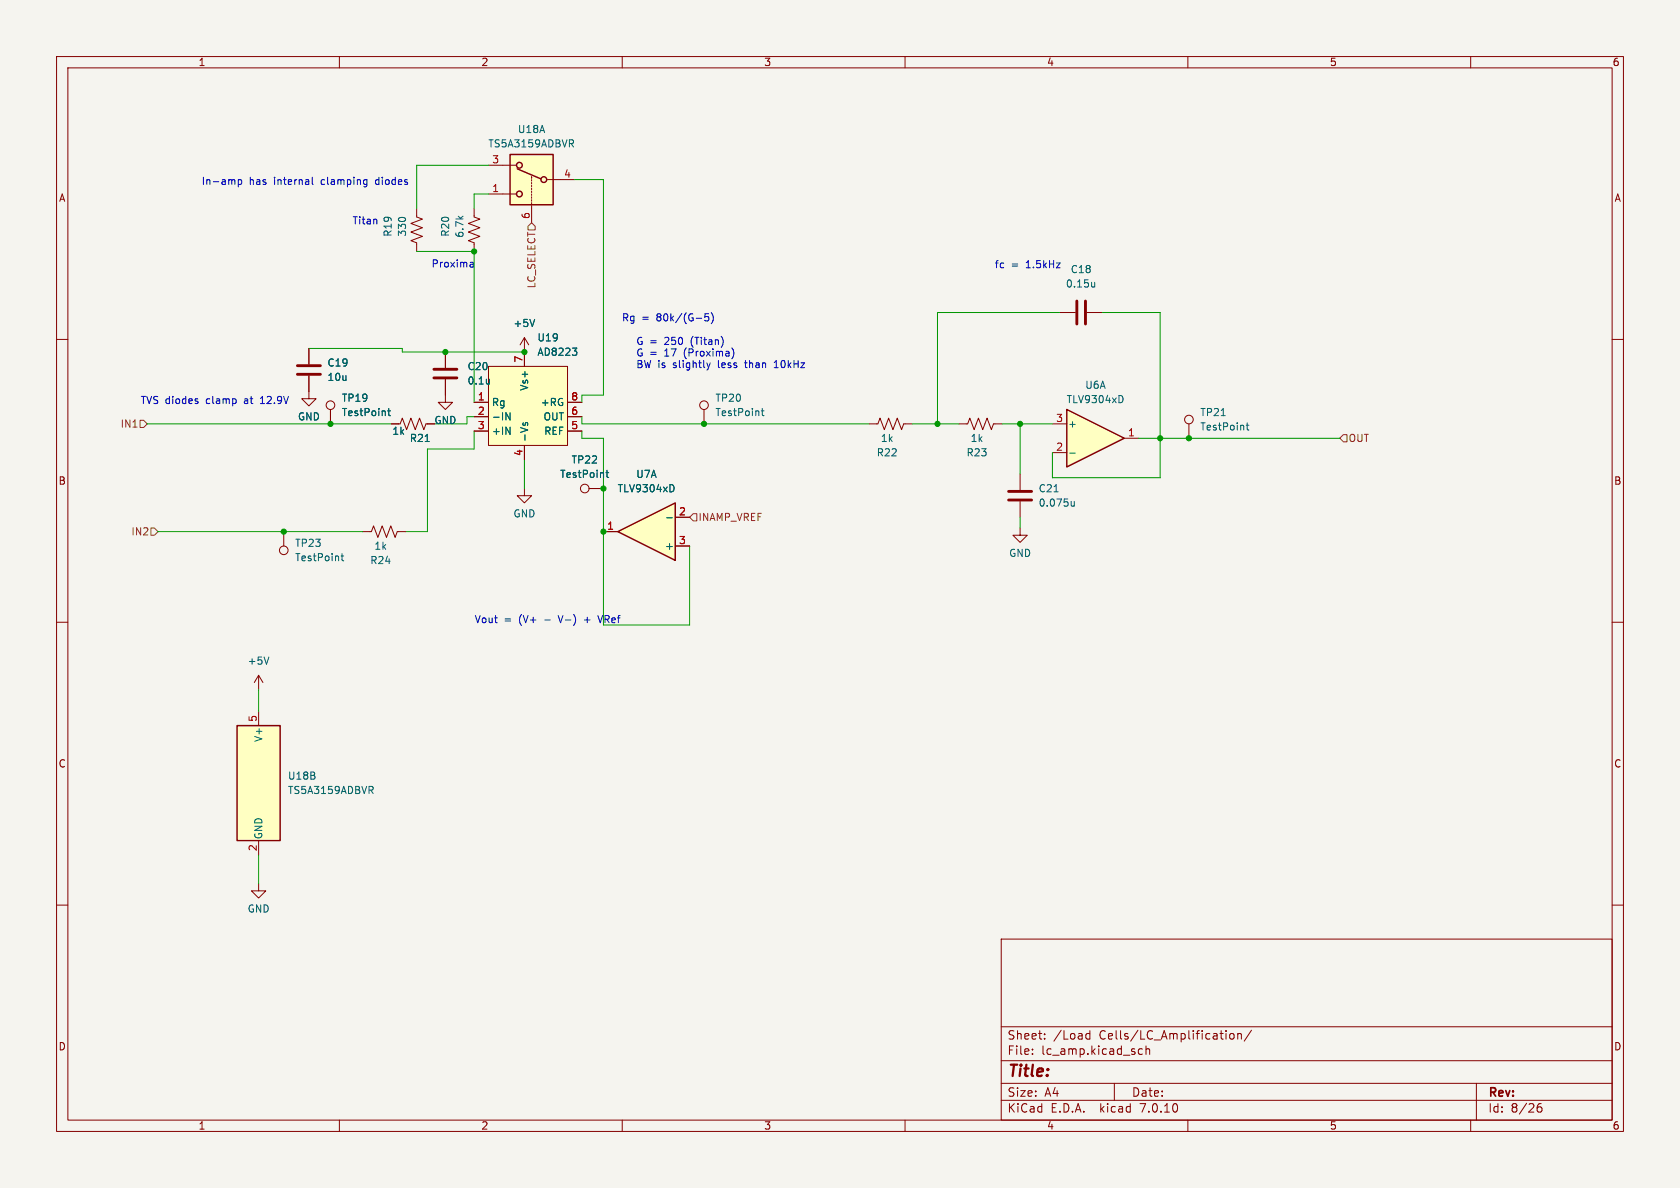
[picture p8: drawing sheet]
<svg xmlns="http://www.w3.org/2000/svg" width="297mm" height="210mm" viewBox="0 0 297 210" stroke-linecap="round" stroke-linejoin="round" font-family="sans-serif">
<path d="M0 0h297v210h-297z" fill="#f5f4ef" stroke="#f5f4ef" stroke-width=".18"/>
<g fill="none" stroke="#840000" stroke-width=".18">
<path d="M10 10h277v190h-277zM12 12h273v186h-273zM60 10v2M110 10v2M160 10v2M210 10v2M260 10v2M10 60h2M285 60h2M54.6 61.6v2.8M54.6 66.4v2.8M104.1 86.4h2.6"/>
<path d="M180.3 93.3v1.3h-1.2l1.2 1.3 1.3-1.3h-1.3M180.3 83.8v2.8M180.3 88.6v2.8M10 110h2M285 110h2M10 160h2M285 160h2M177 166h108v32h-108zM60 198v2M110 198v2M160 198v2M177 194.5h108"/>
<path d="M177 191.5h108M177 187.5h108M177 181.5h108M182.5 186.3v.1M182.5 185.5v.1M184.7 183.6v.1M184.7 182.8v.1M192 183.6l.2 .1 .5-.1M192.7 182.2v1.5M192.7 182.8l-.5-.1-.2 .1M197 191.5v3M201.2 186.1l.3 .3 .5-.1"/>
<path d="M202 185.5l-.5-.1-.3 .3M202.6 185.5l.2-.1 .4 .1v.9M202.6 184.9v1.5M210 198v2M216.7 182.2v.1M216.7 182.7v1M217.5 182.8l.2-.1 .4 .1 .1 .6-.2 .2-.3 .1-.2-.1zM218.8 182.8l.2-.1 .4 .1 .1 .9M218.8 182.7v1M221.2 182.1l-1.2 2M260 198v2M261 191.5v6.5"/>
<path d="M271.7 196l.3-.3h.5l.1 .3v.3l-.3 .3h-.3l-.3-.3M272.5 195.1a.6 .6 0 0 0-.8 .6"/>
<circle cx="103.4" cy="86.4" r=".76"/>
</g>
<path d="M52.6 64.6h4M52.6 66.2h4M178.3 86.9h4.1M178.3 88.4h4.1" fill="none" stroke="#840000" stroke-width=".51"/>
<path d="M107.1 83.6h.5M107.3 83.1v1.1l.3 .2M186.3 86.9h.8M189.9 88.6v.9M189.9 89.4l-.2 .1-.3-.1" fill="none" stroke="#006464" stroke-width=".18"/>
<path d="M188.6 72.4l10.2 5.1-10.2 5.1z" fill="#ffffc2"/>
<g fill="none" stroke="#840000" stroke-width=".25">
<path d="M90.2 27.3h7.6v8.9h-7.6zM91.4 29.8l4.2 1.8M188.6 72.4l10.2 5.1-10.2 5.1z"/>
<circle cx="91.8" cy="34.3" r=".51"/>
<circle cx="91.8" cy="29.2" r=".51"/>
<circle cx="96.1" cy="31.8" r=".51"/>
</g>
<g fill="none" stroke="#840000" stroke-width=".18">
<path d="M83.8 36.8v1.6l1 .3-2 .8 2 .8-2 .7 2 .8-2 .7 1 .4v1.6M86.4 34.3h4.8M86.4 29.2h4.8M94 31.2v.3M94 31.8v.2M94 32.3v.2M94 32.8v.2M94 33.3v.2M94 33.8v.2M94 34.3v.2M94 34.8v.3M94 35.3v.3"/>
<path d="M94 35.8v.3M94 36.3v3.1M96.8 31.8h4.8M78.7 69.9v1.2h1.3l-1.3 1.3-1.2-1.3h1.2M186.1 74.9h2.5M198.8 77.5h2.5M92.7 86.4v1.2h1.3l-1.3 1.3-1.3-1.3h1.3M186.1 80h2.5"/>
</g>
<path d="M101 25.4l.4 .6M101.1 24.7l.3 .3-.1 .3-.2 .1M198.3 70l.2 .5-.2 .6M189.1 80.1h1" fill="none" stroke="#006464" stroke-width=".18"/>
<path d="M90.2 27.3h7.6v8.9h-7.6z" fill="#ffffc2" stroke="#ffffc2" stroke-width=".18"/>
<path d="M109.2 94l10.2-5.1v10.2z" fill="#ffffc2"/>
<path d="M109.2 94l10.2-5.1v10.2zM41.9 128.3h7.6v20.3h-7.6z" fill="none" stroke="#840000" stroke-width=".25"/>
<g fill="none" stroke="#840000" stroke-width=".18">
<path d="M73.7 36.8v1.6l1 .3-2.1 .8 2.1 .8-2.1 .7 2.1 .8-2.1 .7 1.1 .4v1.6M92.7 59.7l-.8 1.3M92.7 59.7v5.1M92.7 59.7l.8 1.3M187.3 55.2h2.8M192.2 55.2h2.7M54.6 66.4v4.1h-1.3l1.3 1.3 1.3-1.3h-1.3M54.6 61.6v2.8M58.4 72.4v2.5M69.2 74.9h1.5l.4-1 .8 2 .7-2 .8 2 .8-2 .7 2 .4-1h1.5M78.7 62.2v2.8M78.7 67.1v2.8"/>
<path d="M83.8 71.1h2.6M83.8 73.7h2.6M83.8 76.2h2.6M86.4 64.8h13.9v13.9h-13.9zM92.7 78.7v2.6M100.3 71.1h2.6M100.3 73.7h2.6M100.3 76.2h2.6M124.5 72.4v2.5M153.7 74.9h1.5l.4-1 .7 2 .8-2 .8 2 .7-2 .8 2 .4-1h1.5M169.5 74.9h1.6l.3-1 .8 2 .8-2 .7 2 .8-2 .8 2 .3-1h1.6M210.2 74.9v2.6"/>
<path d="M50.2 94v2.5M64.1 94h1.6l.3-1 .8 2 .8-2 .7 2 .8-2 .7 2 .4-1h1.6M104.1 86.4h2.6M106.7 94h2.5M119.4 91.4h2.5M119.4 96.5h2.5M45.7 119.4v2.5M45.7 119.4l-.7 1.3M45.7 119.4l.8 1.3M45.7 125.7v2.6M45.7 156.2v1.3h1.3l-1.3 1.3-1.3-1.3h1.3M45.7 148.6v2.5"/>
<circle cx="58.4" cy="71.6" r=".76"/>
<circle cx="124.5" cy="71.6" r=".76"/>
<circle cx="210.2" cy="74.2" r=".76"/>
<circle cx="50.2" cy="97.3" r=".76"/>
</g>
<g fill="none" stroke="#006464" stroke-width=".18">
<path d="M94.5 56.5l-.4 1.2M193.5 49.9v.8M193.5 50.6l-.3 .1M68.5 72.6h.5M68.7 72.2v1.1l.3 .2M75.2 78h.7M86.5 67v.9M86.5 67.8h.1M89.4 73l.8 1.2v-1.2M89.4 75.5l.8 1.3v-1.3M92.5 74.7l-.1 .3M92.9 75v-.3h.2l.2 .2v.2"/>
<path d="M101.2 61.5h.8l-.5 .5M101.8 62.1l.2 .2-.2 .4M134.6 72.6h.5M134.8 72.2v1.1l.3 .2M215.9 73.5h.7M220.3 75.2h.5M220.5 74.7v1.1l.3 .2M60.3 98.3h.5M60.5 97.9v1.1l.3 .1M107.1 83.6h.5M107.3 83.1v1.1l.3 .2M117.9 91.5h1"/>
<path d="M118.9 85.7l.3 .5-.3 .7M47.5 116.1l-.4 1.3M65.5 139.7l.5 .6M65.7 139l.3 .3-.1 .3-.2 .1"/>
</g>
<g fill="#ffffc2" stroke="#ffffc2" stroke-width=".18">
<path d="M86.4 64.8h13.9v13.9h-13.9z"/>
<path d="M41.9 128.3h7.6v20.3h-7.6z"/>
</g>
<path d="M190.4 53.2v4.1M191.9 53.2v4.1M76.7 65.3h4.1M76.7 66.8h4.1" fill="none" stroke="#840000" stroke-width=".51"/>
<path d="M94 39.4l.6 .6v.6h-1.3v-.6zM24.8 74.3h.6l.6 .6-.6 .7h-.6zM237.5 76.8h.6v1.3h-.6l-.6-.6zM26.7 93.3h.6l.6 .7-.6 .6h-.6zM122.6 90.8h.6v1.3h-.6l-.7-.7z" fill="none" stroke="#725600" stroke-width=".18"/>
<g fill="none" stroke="#0000c2" stroke-width=".18">
<path d="M42.1 31.8v1.2M42.1 31.8h.4l.2 .2-.1 .5h-.5M55.2 31.3v1.1l.2 .2M64.5 31.8h.4M64.9 32.5l-.4 .1M64.9 31.8v1l-.3 .2M83.3 46.4h.3l.1 .8M83.7 47.2h-.4M83.7 46.7h-.4M125.3 55.5h-.6l-.1 .6 .2-.1h.4l.1 .2v.4l-.2 .1-.5-.1M125.7 55.3a1.46 1.46 0 0 1 0 1.9M35 71v.3"/>
<path d="M46 71.3h.8M46.2 70.4h-.2M125 64.1l.3 .9M125.3 65l-.2 .4M125.6 64.1l-.3 .9M129.4 61.5a1.47 1.47 0 0 1 0 1.9M136.9 65h.7M137.1 63.9l-.2 .2M98.7 108.8l.4 1.3M103.3 109.6h1M105.7 108.8l.4 1.3"/>
</g>
<g fill="none" stroke="#009600" stroke-width=".18">
<path d="M86.4 34.3h-2.6v2.5M86.4 29.2h-12.7v7.6M101.6 31.8h5.1v38.1h-3.8v1.2M73.7 44.5h10.1v26.6M187.3 55.2h-21.6v19.7M194.9 55.2h10.2v29.3h-19v-4.5M26 74.9h43.2M54.6 61.6h16.5v.6h21.6M83.8 73.7h-1.3v1.2h-5.7M83.8 76.2v3.2h-8.2v14.6h-3.8M102.9 76.2v1.3h3.8v33h15.2v-14M102.9 73.7v1.2h50.8"/>
<path d="M161.3 74.9h8.2M177.2 74.9h8.9M180.3 74.9v8.9M201.3 77.5h35.6M27.9 94h36.2M92.7 81.3v5.1M180.3 91.4v1.9M45.7 121.9v3.8M45.7 151.1v5.1"/>
</g>
<g fill="#009600" stroke="#009600" stroke-width=".18">
<circle cx="210.2" cy="77.5" r=".46"/>
<circle cx="205.1" cy="77.5" r=".46"/>
<circle cx="180.3" cy="74.9" r=".46"/>
<circle cx="165.7" cy="74.9" r=".46"/>
<circle cx="124.5" cy="74.9" r=".46"/>
<circle cx="50.2" cy="94" r=".46"/>
<circle cx="106.7" cy="94" r=".46"/>
<circle cx="58.4" cy="74.9" r=".46"/>
<circle cx="83.8" cy="44.5" r=".46"/>
<circle cx="92.7" cy="62.2" r=".46"/>
<circle cx="106.7" cy="86.4" r=".46"/>
<circle cx="78.7" cy="62.2" r=".46"/>
</g>
<text font-size="2.8" fill="#840000" x="178" y="190.9">Title:</text>
<g font-size="2.1" fill="#840000">
<text x="178" y="184">Sheet:</text>
<text x="186.2" y="184">/Load</text>
<text x="194.4" y="184">Cells/LC_Amplification/</text>
<text x="178" y="186.7">File:</text>
<text x="184.1" y="186.7">lc_amp.kicad_sch</text>
<text x="178" y="196.9">KiCad</text>
<text x="178" y="194.1">Size:</text>
<text x="184.7" y="194.1">A4</text>
<text x="185.7" y="196.9">E.D.A.</text>
<text x="194.6" y="196.9">kicad</text>
<text x="200" y="194.1">Date:</text>
<text x="201.8" y="196.9">7.0.10</text>
<text x="263" y="194.3">Rev:</text>
<text x="263" y="196.9">Id:</text>
<text x="267.1" y="196.9">8/26</text>
</g>
<g font-size="1.8" fill="#840000">
<text x="35" y="11.9">1</text>
<text x="85" y="11.9">2</text>
<text x="135" y="11.9">3</text>
<text x="185" y="11.9">4</text>
<text x="235" y="11.9">5</text>
<text x="285" y="11.9">6</text>
<text x="10.3" y="35.9">A</text>
<text x="285.3" y="35.9">A</text>
<text x="10.3" y="85.9">B</text>
<text x="285.3" y="85.9">B</text>
<text x="10.3" y="135.9">C</text>
<text x="285.3" y="135.9">C</text>
<text x="10.3" y="185.9">D</text>
<text x="285.3" y="185.9">D</text>
<text x="35" y="199.9">1</text>
<text x="85" y="199.9">2</text>
<text x="135" y="199.9">3</text>
<text x="185" y="199.9">4</text>
<text x="235" y="199.9">5</text>
<text x="285" y="199.9">6</text>
</g>
<g font-size="1.8" fill="#006464">
<text x="91.5" y="23.7">U18A</text>
<text x="86.2" y="26.3">TS5A3159ADBVR</text>
<text x="69.4" y="42" transform="rotate(-90 69.4 42)">R19</text>
<text x="72" y="41.9" transform="rotate(-90 72 41.9)">330</text>
<text x="79.6" y="42" transform="rotate(-90 79.6 42)">R20</text>
<text x="82.1" y="42.1" transform="rotate(-90 82.1 42.1)">6.7k</text>
<text x="188.3" y="51">0.15u</text>
<text x="189.2" y="48.5">C18</text>
<text x="90.7" y="58">+5V</text>
<text x="57.8" y="65">C19</text>
<text x="82.6" y="65.6">C20</text>
<text x="94.9" y="60.6">U19</text>
<text x="94.9" y="63.1">AD8223</text>
<text x="57.8" y="67.5">10u</text>
<text x="60.3" y="71.2">TP19</text>
<text x="82.6" y="68.2">0.1u</text>
<text x="86.9" y="72">Rg</text>
<text x="93.6" y="69.2" transform="rotate(-90 93.6 69.2)">Vs+</text>
<text x="95.5" y="72">+RG</text>
<text x="126.4" y="71.2">TP20</text>
<text x="188.5" y="71.5">TLV9304xD</text>
<text x="191.8" y="68.9">U6A</text>
<text x="52.6" y="74.5">GND</text>
<text x="60.3" y="73.8">TestPoint</text>
<text x="69.3" y="77.1">1k</text>
<text x="76.7" y="75.2">GND</text>
<text x="86.9" y="74.5">-IN</text>
<text x="86.9" y="77.1">+IN</text>
<text x="96" y="74.5">OUT</text>
<text x="96.1" y="77.1">REF</text>
<text x="126.4" y="73.8">TestPoint</text>
<text x="188.7" y="75.8">+</text>
<text x="212.1" y="76.3">TestPoint</text>
<text x="212.1" y="73.8">TP21</text>
<text x="72.3" y="78.3">R21</text>
<text x="93.6" y="78.2" transform="rotate(-90 93.6 78.2)">-Vs</text>
<text x="100.9" y="82.1">TP22</text>
<text x="154.9" y="80.9">R22</text>
<text x="155.6" y="78.3">1k</text>
<text x="170.8" y="80.9">R23</text>
<text x="171.5" y="78.3">1k</text>
<text x="98.9" y="84.7">TestPoint</text>
<text x="109.1" y="87.2">TLV9304xD</text>
<text x="112.4" y="84.7">U7A</text>
<text x="183.5" y="87.2">C21</text>
<text x="183.5" y="89.8">0.075u</text>
<text x="90.7" y="91.7">GND</text>
<text x="52.1" y="99.4">TestPoint</text>
<text x="52.1" y="96.9">TP23</text>
<text x="65.4" y="99.9">R24</text>
<text x="66.1" y="97.4">1k</text>
<text x="117.5" y="97.4">+</text>
<text x="178.3" y="98.7">GND</text>
<text x="43.7" y="117.7">+5V</text>
<text x="46.6" y="131.3" transform="rotate(-90 46.6 131.3)">V+</text>
<text x="50.8" y="138">U18B</text>
<text x="50.8" y="140.6">TS5A3159ADBVR</text>
<text x="46.6" y="148.5" transform="rotate(-90 46.6 148.5)">GND</text>
<text x="43.7" y="161.5">GND</text>
</g>
<g font-size="1.8" fill="#a90000">
<text x="86.9" y="29">3</text>
<text x="86.9" y="34">1</text>
<text x="99.6" y="31.5">4</text>
<text x="93.7" y="38.8" transform="rotate(-90 93.7 38.8)">6</text>
<text x="92.5" y="64.2" transform="rotate(-90 92.5 64.2)">7</text>
<text x="84.4" y="70.9">1</text>
<text x="100.9" y="70.9">8</text>
<text x="84.4" y="73.4">2</text>
<text x="84.4" y="75.9">3</text>
<text x="100.9" y="75.9">5</text>
<text x="100.9" y="73.4">6</text>
<text x="186.6" y="74.7">3</text>
<text x="199.3" y="77.2">1</text>
<text x="92.5" y="80.7" transform="rotate(-90 92.5 80.7)">4</text>
<text x="186.6" y="79.8">2</text>
<text x="107.2" y="93.7">1</text>
<text x="119.9" y="91.2">2</text>
<text x="119.9" y="96.3">3</text>
<text x="45.5" y="127.7" transform="rotate(-90 45.5 127.7)">5</text>
<text x="45.5" y="150.6" transform="rotate(-90 45.5 150.6)">2</text>
</g>
<g font-size="1.8" fill="#0000c2">
<text x="35.6" y="32.8">In-amp</text>
<text x="44" y="32.8">has</text>
<text x="48.5" y="32.8">internal</text>
<text x="57" y="32.8">clamping</text>
<text x="66.9" y="32.8">diodes</text>
<text x="62.2" y="39.8">Titan</text>
<text x="76.2" y="47.4">Proxima</text>
<text x="175.8" y="47.5">fc</text>
<text x="178.8" y="47.5">=</text>
<text x="181.5" y="47.5">1.5kHz</text>
<text x="109.9" y="56.9">Rg</text>
<text x="113.4" y="56.9">=</text>
<text x="116.2" y="56.9">80k/(G-5)</text>
<text x="112.4" y="61.1">G =</text>
<text x="112.4" y="63.1">G =</text>
<text x="112.4" y="65.2">BW is</text>
<text x="117.6" y="61.1">250</text>
<text x="117.6" y="63.1">17</text>
<text x="119.1" y="65.2">slightly</text>
<text x="121.2" y="63.1">(Proxima)</text>
<text x="122.4" y="61.1">(Titan)</text>
<text x="127.2" y="65.2">less</text>
<text x="132.2" y="65.2">than</text>
<text x="137.5" y="65.2">10kHz</text>
<text x="24.8" y="71.5">TVS diodes</text>
<text x="36.5" y="71.5">clamp</text>
<text x="43.5" y="71.5">at</text>
<text x="46.5" y="71.5">12.9V</text>
<text x="83.8" y="110.2">Vout</text>
<text x="89.1" y="110.2">=</text>
<text x="91.8" y="110.2">(V+</text>
<text x="96.5" y="110.2">-</text>
<text x="99.3" y="110.2">V-)</text>
<text x="103.9" y="110.2">+</text>
<text x="106.7" y="110.2">VRef</text>
</g>
<g font-size="1.8" fill="#725600">
<text x="94.8" y="51.1" transform="rotate(-90 94.8 51.1)">LC_SELECT</text>
<text x="21.2" y="75.8">IN1</text>
<text x="238.3" y="78.3">OUT</text>
<text x="23.1" y="94.8">IN2</text>
<text x="123.4" y="92.3">INAMP_VREF</text>
</g>
</svg>
